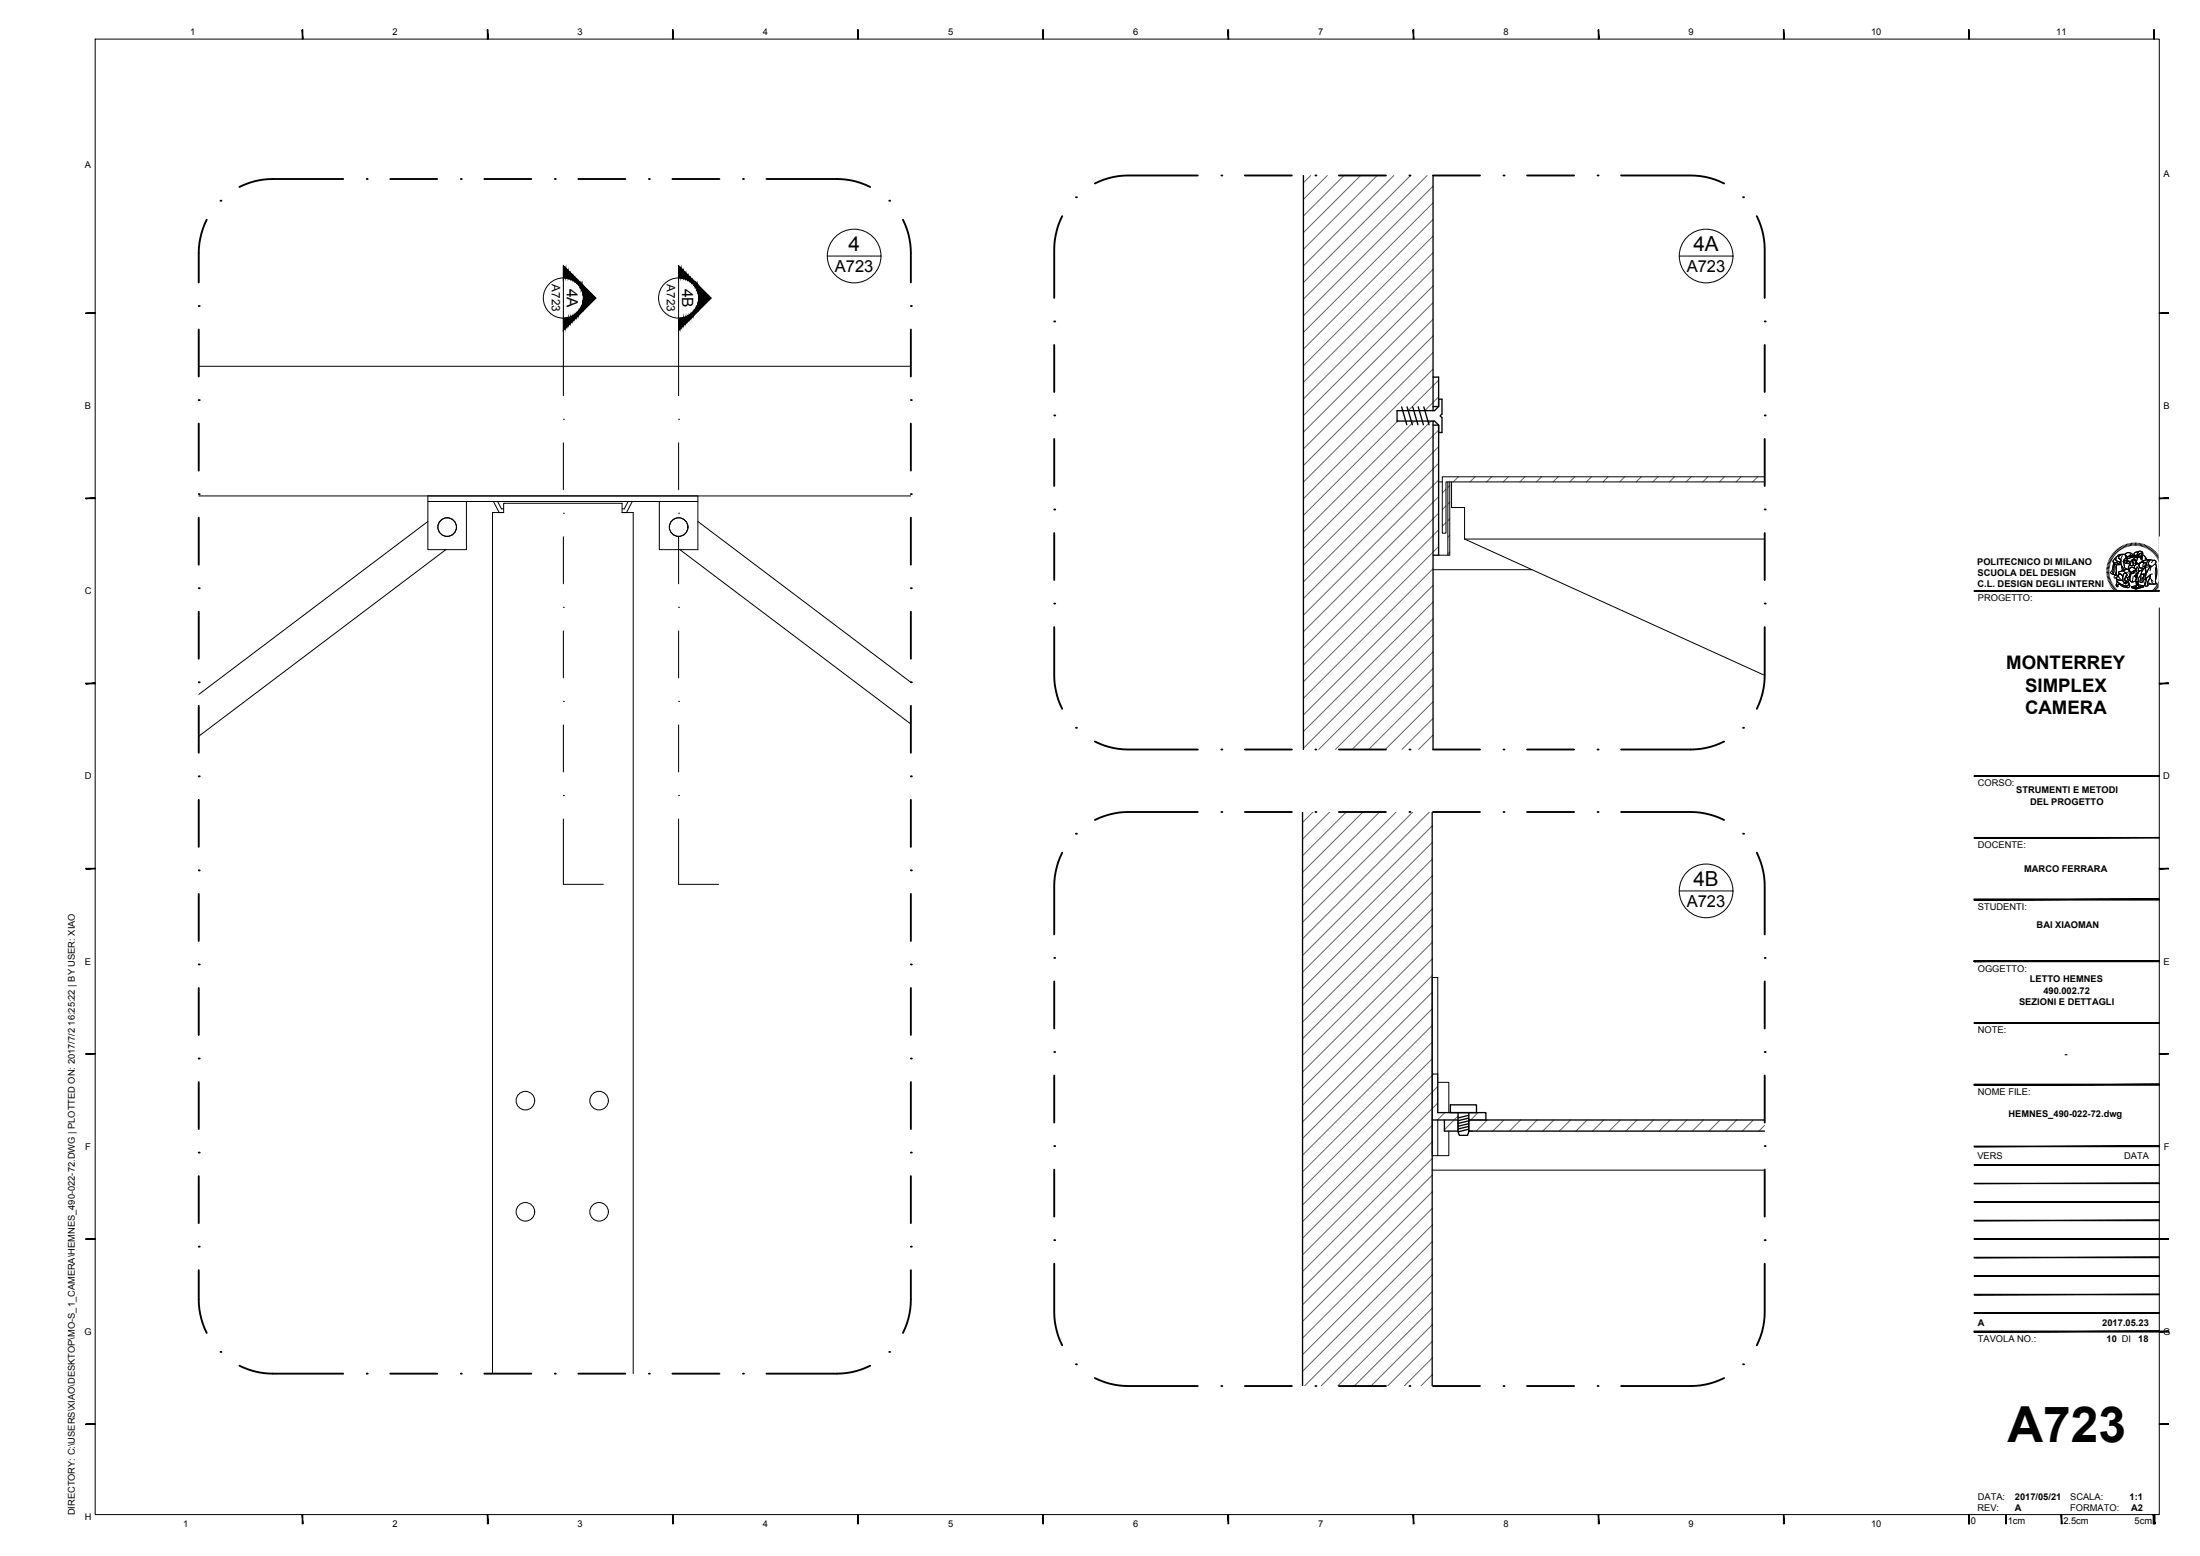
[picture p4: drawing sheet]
<svg xmlns="http://www.w3.org/2000/svg" width="594mm" height="420mm" viewBox="0 0 594 420" stroke-linecap="round" stroke-linejoin="round" font-family="sans-serif">
<!-- layer: A-SECT-MCUT -->
<g fill="none" stroke="#636466" stroke-width=".27">
<path d="M353.9 47.4l-1.9 2M358.4 47.4l-6.4 6.4M362.9 47.4l-10.9 10.9M367.4 47.4l-15.4 15.4M371.9 47.4l-19.9 19.9M376.4 47.4l-24.4 24.4M380.9 47.4l-28.9 28.9M385.4 47.4l-33.4 33.4M387 50.3l-35 35M387 54.8l-35 35M387 59.3l-35 35M387 63.7l-35 35.1"/>
<path d="M387 68.2l-35 35M387 72.7l-35 35M387 77.2l-35 35M387 81.7l-35 35M387 86.2l-35 35M387 90.7l-35 35M387 95.2l-35 35M387 99.7l-35 35M377.4 113.7l-25.4 25.5M381.9 113.7l-29.9 30M386.4 113.7l-34.4 34.5M388.5 102.7l-8.2 8.2"/>
<path d="M388.5 107.2l-3.7 3.7M388.5 116.1l-36.5 36.5M388.5 120.6l-36.5 36.5M388.5 125.1l-36.5 36.5M388.5 129.6l-36.5 36.5M388.5 134.1l-36.5 36.5M388.5 138.6l-36.5 36.5M390.5 132.1l-1 1M390.5 136.6l-1 1M391.5 131.1l-.5 .5M391.5 135.6l-.5 .5M393.8 128.7l-1.4 1.4"/>
<path d="M398.3 128.7l-1.4 1.4M402.8 128.7l-1.4 1.4M407.3 128.7l-1.4 1.4M411.8 128.7l-1.4 1.4M416.3 128.7l-1.4 1.4M420.8 128.7l-1.4 1.4M425.2 128.7l-1.3 1.4M429.8 128.7l-1.4 1.4M434.2 128.7l-1.3 1.4M438.7 128.7l-1.3 1.4M443.2 128.7l-1.4 1.4M447.7 128.7l-1.4 1.4"/>
<path d="M452.2 128.7l-1.4 1.4M456.7 128.7l-1.4 1.4M461.2 128.7l-1.4 1.4M465.7 128.7l-1.4 1.4M470.2 128.7l-1.4 1.4M474.6 128.7l-1.3 1.4M387 153.6l-35 35M387 158l-35 35.1M388.5 143.1l-36.5 36.5M388.5 147.6l-36.5 36.5M390.5 141.1l-1 1M391.5 140.1l-.5 .5"/>
<path d="M391.5 144.6l-.5 .5M391.5 149.1l-.5 .5M387 162.6l-35 34.9M387 167l-35 35M387 171.5l-30.9 30.9M387 176l-26.4 26.4M387 180.5l-21.9 21.9M387 185l-17.4 17.4M387 189.5l-12.9 12.9M387 194l-8.4 8.4M387 198.5l-3.9 3.9"/>
</g>
<!-- layer: A-ELEV-MBE -->
<g fill="none" stroke="#000" stroke-width=".27">
<path d="M53.7 98.9h192.2M53.7 133.9h192.2M115.5 133.9v1.5h73v-1.5M115.5 135.4v13h10.4v-13M133 138.4h.1M133 138.4h3v-2.5h32v2.5h3v232.5M133 138.4v232.5M133.3 135.4l1.5 3M134.4 135.4l1 2h.6M169.6 135.4l-1 2h-.6M170.7 135.4l-1.5 3M178 135.4v13h10.5v-13"/>
<path d="M388.5 130.1h1M392 130.1v6.9h3.5v8.6M115.5 140.8l-61.8 46.7M120.4 148.4l-66.7 50.4M183.6 148.4l62.3 47.1M188.5 140.8l57.4 43.4M387 153.8h26.7M388.5 149.9h2.5M395.5 145.6l81 36.8M395.5 145.6h81M386.7 290h1.5v-26h-1.5v48.1h1.5M388.2 292.3h3v8.1"/>
<path d="M386.7 316h89.8M388.2 302.4v9.7M391.2 305.4v6.7h-3M393.7 302.4v3M401.2 302.4h-4.6v3h1.1"/>
<circle cx="120.8" cy="142.3" r="2.51"/>
<circle cx="183.3" cy="142.3" r="2.51"/>
<circle cx="141.9" cy="297.2" r="2.51"/>
<circle cx="161.8" cy="297.2" r="2.51"/>
<circle cx="141.9" cy="327.2" r="2.51"/>
<circle cx="161.8" cy="327.2" r="2.51"/>
</g>
<!-- layer: A-DETL-MCUT -->
<path d="M391 130.1v19.8h.5v-19.8M476.5 128.7h-87v15.3h1v-13.9h86" fill="none" stroke="#000" stroke-width=".27"/>
<g fill="none" stroke="#000" stroke-width=".36">
<path d="M352 47.4v155M387 47.4v63.5M377.3 110.9h10.1l1.1-1.1v-2h.9v4l-.5 .5 .5 .5v4h-.9v-2l-1.1-1.1h-10.1zM378.5 109.9l1.4 4.8M380 109.9l1.4 4.8M381.5 109.9l1.4 4.8M383 109.9l1.4 4.8M384.5 109.9l1.4 4.8M387 114.8h1.5v35.1h-1.5M387 113.7v88.7M387 101.8h1.5v8h-1.5M351.7 219.3v154.9"/>
<path d="M386.7 219.3v154.9M388.2 290v10.4h13v2M391.7 298.3h7v2.1h-7zM386.7 302.4h7M390 302.4v3h3.7M393.7 300.4v5.2l.4 1h2.2l.3-1v-5.2M396.6 302.4h79.9M396.6 305.4h79.9M396.6 304.9l-2.9 .7M396.6 304.2l-2.9 .7M396.6 303.4l-2.9 .7M396.6 302.7l-2.9 .7"/>
<path d="M396.6 301.9l-2.9 .7M396.6 301.2l-2.9 .7"/>
</g>
<g fill="none" stroke="#636466" stroke-width=".27">
<path d="M354.5 219.3l-2.8 2.8M359 219.3l-7.3 7.3M363.5 219.3l-11.8 11.8M368 219.3l-16.3 16.3M372.5 219.3l-20.8 20.7M377 219.3l-25.3 25.3M381.5 219.3l-29.8 29.7M386 219.3l-34.3 34.2M386.7 223l-35 35M386.7 227.5l-35 35M386.7 232l-35 35M386.7 236.5l-35 35"/>
<path d="M386.7 241l-35 35M386.7 245.5l-35 35M386.7 250l-35 35M386.7 254.4l-35 35M386.7 258.9l-35 35M386.7 263.4l-35 35M386.7 267.9l-35 35M386.7 272.4l-35 35M386.7 276.9l-35 35M386.7 281.4l-35 35M386.7 285.9l-35 35M387.1 290l-35.4 35.4"/>
<path d="M388.2 293.4l-36.5 36.5M388.2 297.9l-36.5 36.5M386.7 303.8l-35 35.1M386.7 308.3l-35 35M386.7 312.8l-35 35M386.7 317.3l-35 35M390.2 300.4l-2.1 2M393.7 301.3l-3.7 3.7M399.1 300.4l-2.5 2.5M401.6 302.4l-3 3M406.1 302.4l-3 3M410.6 302.4l-3 3"/>
<path d="M415.1 302.4l-3 3M419.6 302.4l-3 3M424.1 302.4l-3 3M428.6 302.4l-3 3M433.1 302.4l-3 3M437.5 302.4l-3 3M442 302.4l-3 3M446.5 302.4l-3 3M451 302.4l-3 3M455.5 302.4l-3 3M460 302.4l-3 3M464.5 302.4l-3 3"/>
<path d="M469 302.4l-3 3M473.5 302.4l-3 3M476.5 303.9l-1.5 1.5M386.7 321.8l-35 35M386.7 326.3l-35 35M386.7 330.8l-35 35M386.7 335.3l-35 35M386.7 339.8l-34.4 34.4M386.7 344.3l-29.9 29.9M386.7 348.8l-25.5 25.4M386.7 353.2l-21 21M386.7 357.7l-16.5 16.5"/>
<path d="M386.7 362.2l-12 12M386.7 366.7l-7.5 7.5M386.7 371.2l-3 3"/>
</g>
<!-- layer: G-ANNO-TTLB -->
<g fill="#000" stroke="#000" stroke-width=".27">
<path d="M81.6 8.1l.2 2.5v-2.5zM81.6 8.1l.2 2.5h-.2z"/>
<path d="M131.6 8.1l.2 2.5v-2.5zM131.6 8.1l.2 2.5h-.2z"/>
<path d="M181.6 8.1l.2 2.5v-2.5zM181.6 8.1l.2 2.5h-.2z"/>
<path d="M231.6 8.1l.2 2.5v-2.5zM231.6 8.1l.2 2.5h-.2z"/>
<path d="M281.6 8.1l.2 2.5v-2.5zM281.6 8.1l.2 2.5h-.2z"/>
<path d="M331.6 8.1l.2 2.5v-2.5zM331.6 8.1l.2 2.5h-.2z"/>
<path d="M381.6 8.1l.2 2.5v-2.5zM381.6 8.1l.2 2.5h-.2z"/>
<path d="M431.6 8.1l.2 2.5v-2.5zM431.6 8.1l.2 2.5h-.2z"/>
<path d="M481.6 8.1l.2 2.5v-2.5zM481.6 8.1l.2 2.5h-.2z"/>
<path d="M531.6 8.1l.2 2.5v-2.5zM531.6 8.1l.2 2.5h-.2z"/>
<path d="M581.6 8.1l.2 2.5v-2.5zM581.6 8.1l.2 2.5h-.2z"/>
<path d="M23.2 84.7h2.5v-.2zM23.2 84.5h2.5l-2.5 .2z"/>
<path d="M583.1 84.7h2.5v-.2zM583.1 84.5h2.5l-2.5 .2z"/>
<path d="M23.2 134.7h2.5v-.2zM23.2 134.5h2.5l-2.5 .2z"/>
<path d="M583.1 134.7h2.5v-.2zM583.1 134.5h2.5l-2.5 .2z"/>
<path d="M533.1 159.7h50v-.2zM533.1 159.5h50l-50 .2z"/>
<path d="M23.2 184.7h2.5v-.2zM23.2 184.5h2.5l-2.5 .2z"/>
<path d="M583.1 184.7h2.5v-.2zM583.1 184.5h2.5l-2.5 .2z"/>
<path d="M533.1 209.6h50v-.1zM533.1 209.5h50l-50 .1z"/>
<path d="M23.2 234.6h2.5v-.1zM23.2 234.5h2.5l-2.5 .1z"/>
<path d="M533.1 226.3h50v-.2zM533.1 226.1h50l-50 .2z"/>
<path d="M583.1 234.6h2.5v-.1zM583.1 234.5h2.5l-2.5 .1z"/>
<path d="M533.1 242.8v.2l50-.2zM533.1 243l50-.2v.2z"/>
<path d="M533.1 259.5v.1l50-.1zM533.1 259.6l50-.1v.1z"/>
<path d="M533.1 259.5v.1l50-.1zM533.1 259.6l50-.1v.1z"/>
<path d="M533.1 259.5v.1l50-.1zM533.1 259.6l50-.1v.1z"/>
<path d="M533.1 259.5v.1l50-.1zM533.1 259.6l50-.1v.1z"/>
<path d="M533.1 243h50v-.2zM533.1 242.8h50l-50 .2z"/>
<path d="M533.1 276.1v.2l50-.2zM533.1 276.3l50-.2v.2z"/>
<path d="M23.2 284.6h2.5v-.1zM23.2 284.5h2.5l-2.5 .1z"/>
<path d="M533.1 292.8v.2l50-.2zM533.1 293l50-.2v.2z"/>
<path d="M533.1 292.8v.2l50-.2zM533.1 293l50-.2v.2z"/>
<path d="M583.1 284.6h2.5v-.1zM583.1 284.5h2.5l-2.5 .1z"/>
<path d="M533.1 319.5h50zM533.1 319.6l50-.1z"/>
<path d="M533.1 314.5h50zM533.1 314.6l50-.1z"/>
<path d="M533.1 309.5v.1l50-.1zM533.1 309.6l50-.1v.1z"/>
<path d="M23.2 334.6h2.5v-.1zM23.2 334.5h2.5l-2.5 .1z"/>
<path d="M533.1 339.5h50zM533.1 339.6l50-.1z"/>
<path d="M533.1 334.5h50zM533.1 334.6l50-.1z"/>
<path d="M533.1 329.5h50zM533.1 329.6l50-.1z"/>
<path d="M533.1 324.5h50zM533.1 324.6l50-.1z"/>
<path d="M583.1 334.6h2.5v-.1zM583.1 334.5h2.5l-2.5 .1z"/>
<path d="M533.1 359.5v.1l50-.1zM533.1 359.6l50-.1v.1z"/>
<path d="M533.1 359.5v.1l50-.1zM533.1 359.6l50-.1v.1z"/>
<path d="M533.1 354.5h50zM533.1 354.6l50-.1z"/>
<path d="M533.1 349.5h50zM533.1 349.6l50-.1z"/>
<path d="M533.1 344.5h50zM533.1 344.6l50-.1z"/>
<path d="M583.1 359.6h2.5v-.1zM583.1 359.5h2.5l-2.5 .1z"/>
<path d="M583.1 359.6h2.5v-.1zM583.1 359.5h2.5l-2.5 .1z"/>
<path d="M23.2 384.7h2.5v-.2zM23.2 384.5h2.5l-2.5 .2z"/>
<path d="M583.1 384.7h2.5v-.2zM583.1 384.5h2.5l-2.5 .2z"/>
<path d="M81.6 409l.2 2.5v-2.5zM81.6 409l.2 2.5h-.2z"/>
<path d="M131.6 409l.2 2.5v-2.5zM131.6 409l.2 2.5h-.2z"/>
<path d="M181.6 409l.2 2.5v-2.5zM181.6 409l.2 2.5h-.2z"/>
<path d="M231.6 409l.2 2.5v-2.5zM231.6 409l.2 2.5h-.2z"/>
<path d="M281.6 409l.2 2.5v-2.5zM281.6 409l.2 2.5h-.2z"/>
<path d="M331.6 409l.2 2.5v-2.5zM331.6 409l.2 2.5h-.2z"/>
<path d="M381.6 409l.2 2.5v-2.5zM381.6 409l.2 2.5h-.2z"/>
<path d="M431.6 409l.2 2.5v-2.5zM431.6 409l.2 2.5h-.2z"/>
<path d="M481.6 409l.2 2.5v-2.5zM481.6 409l.2 2.5h-.2z"/>
<path d="M531.6 409v2.5h.2zM531.6 409h.2v2.5z"/>
<path d="M531.6 409l.2 2.5v-2.5zM531.6 409l.2 2.5h-.2z"/>
<path d="M541.6 409l.2 2.5v-2.5zM541.6 409l.2 2.5h-.2z"/>
<path d="M556.6 409l.2 2.5v-2.5zM556.6 409l.2 2.5h-.2z"/>
<path d="M581.6 409l.2 2.5v-2.5zM581.6 409l.2 2.5h-.2z"/>
<path d="M581.4 409l.5 2.5v-2.5zM581.4 409l.5 2.5h-.5z"/>
</g>
<path d="M25.7 10.6h557.4v398.4h-557.4z" fill="none" stroke="#000" stroke-width=".27"/>
<!-- layer: A-ANNO-SYMB -->
<g fill="none" stroke="#000" stroke-width=".51">
<path d="M55.8 59.3a20.3 20.3 0 0 0-2.1 9v8M92.7 48.3h-19a19.8 19.8 0 0 0-9 2.2M105.4 48.3h12.7M130.8 48.3h12.7M156.2 48.3h12.7M181.6 48.3h12.7M207 48.3h19a19.6 19.6 0 0 1 9 2.2M243.8 59.3a20 20 0 0 1 2.2 9v8M286.8 58.4a20.3 20.3 0 0 0-2.1 9v13M323.5 47.4h-18.8a19.8 19.8 0 0 0-9 2.1M336.2 47.4h12.7M361.6 47.4h12.7"/>
<path d="M387 47.4h12.7M412.4 47.4h12.7M437.8 47.4h18.8a19.8 19.8 0 0 1 9 2.1M474.4 58.4a20 20 0 0 1 2.1 9v13M53.7 89v12.7M246 89v12.7M284.7 93.1v12.7M476.5 93.1v12.7M53.7 114.4v12.7M246 114.4v12.7M284.7 118.5v12.7M476.5 118.5v12.7"/>
<path d="M53.7 139.8v12.7M246 139.8v12.7M284.7 143.9v12.7M476.5 143.9v12.7M53.7 165.2v12.7M246 165.2v12.7M284.7 169.3v13.1a20.5 20.5 0 0 0 2.1 9M476.5 169.3v13.1a20.2 20.2 0 0 1-2.1 9M53.7 190.6v12.7M246 190.6v12.7M53.7 216v12.7M246 216v12.7"/>
<path d="M295.7 200.2a19.8 19.8 0 0 0 9 2.2h18.8M323.5 219.3h-18.8a20.5 20.5 0 0 0-9 2.1M336.2 202.4h12.7M336.2 219.3h12.7M361.6 202.4h12.7M361.6 219.3h12.7M387 202.4h12.7M387 219.3h12.7M412.4 202.4h12.7M412.4 219.3h12.7M437.8 219.3h18.8a20.5 20.5 0 0 1 9 2.1M465.6 200.2a19.8 19.8 0 0 1-9 2.2h-18.8"/>
<path d="M286.8 230.2a20.5 20.5 0 0 0-2.1 9.1v13M474.4 230.2a20.2 20.2 0 0 1 2.1 9.1v13M53.7 241.4v12.7M246 241.4v12.7M53.7 266.8v12.7M246 266.8v12.7M284.7 265v12.7M476.5 265v12.7M53.7 292.2v12.7M246 292.2v12.7M284.7 290.4v12.7M476.5 290.4v12.7"/>
<path d="M53.7 317.6v12.7M246 317.6v12.7M284.7 315.8v12.7M476.5 315.8v12.7M53.7 343v7.9a20.3 20.3 0 0 0 2.1 9M246 343v7.9a20 20 0 0 1-2.2 9M284.7 341.2v13.1a20.3 20.3 0 0 0 2.1 9M476.5 341.2v13.1a20 20 0 0 1-2.1 9M64.7 368.8a19.8 19.8 0 0 0 9 2.1h19M105.4 370.9h12.7M130.8 370.9h12.7M156.2 370.9h12.7"/>
<path d="M181.6 370.9h12.7M235 368.8a19.6 19.6 0 0 1-9 2.1h-19M295.7 372.1a19.8 19.8 0 0 0 9 2.2h18.8M336.2 374.3h12.7M361.6 374.3h12.7M387 374.3h12.7M412.4 374.3h12.7M465.6 372.1a19.8 19.8 0 0 1-9 2.2h-18.8"/>
</g>
<g fill="#000">
<circle cx="59.5" cy="54.2" r=".25"/>
<circle cx="99" cy="48.3" r=".25"/>
<circle cx="124.4" cy="48.3" r=".25"/>
<circle cx="149.8" cy="48.3" r=".25"/>
<circle cx="175.2" cy="48.3" r=".25"/>
<circle cx="200.6" cy="48.3" r=".25"/>
<circle cx="240.1" cy="54.2" r=".25"/>
<circle cx="290.5" cy="53.2" r=".25"/>
<circle cx="329.8" cy="47.4" r=".25"/>
<circle cx="355.2" cy="47.4" r=".25"/>
<circle cx="380.6" cy="47.4" r=".25"/>
<circle cx="406" cy="47.4" r=".25"/>
<circle cx="431.4" cy="47.4" r=".25"/>
<circle cx="470.7" cy="53.2" r=".25"/>
<circle cx="53.7" cy="82.6" r=".25"/>
<circle cx="246" cy="82.6" r=".25"/>
<circle cx="284.7" cy="86.8" r=".25"/>
<circle cx="476.5" cy="86.8" r=".25"/>
<circle cx="53.7" cy="108" r=".25"/>
<circle cx="246" cy="108" r=".25"/>
<circle cx="284.7" cy="112.2" r=".25"/>
<circle cx="476.5" cy="112.2" r=".25"/>
<circle cx="53.7" cy="133.4" r=".25"/>
<circle cx="246" cy="133.4" r=".25"/>
<circle cx="284.7" cy="137.6" r=".25"/>
<circle cx="476.5" cy="137.6" r=".25"/>
<circle cx="53.7" cy="158.8" r=".25"/>
<circle cx="246" cy="158.8" r=".25"/>
<circle cx="284.7" cy="163" r=".25"/>
<circle cx="476.5" cy="163" r=".25"/>
<circle cx="53.7" cy="184.2" r=".25"/>
<circle cx="246" cy="184.2" r=".25"/>
<circle cx="290.5" cy="196.5" r=".25"/>
<circle cx="470.7" cy="196.5" r=".25"/>
<circle cx="53.7" cy="209.6" r=".25"/>
<circle cx="246" cy="209.6" r=".25"/>
<circle cx="329.8" cy="202.4" r=".25"/>
<circle cx="329.8" cy="219.3" r=".25"/>
<circle cx="355.2" cy="219.3" r=".25"/>
<circle cx="355.2" cy="202.4" r=".25"/>
<circle cx="380.6" cy="202.4" r=".25"/>
<circle cx="380.6" cy="219.3" r=".25"/>
<circle cx="406" cy="219.3" r=".25"/>
<circle cx="406" cy="202.4" r=".25"/>
<circle cx="431.4" cy="202.4" r=".25"/>
<circle cx="431.4" cy="219.3" r=".25"/>
<circle cx="53.7" cy="235" r=".25"/>
<circle cx="246" cy="235" r=".25"/>
<circle cx="290.5" cy="225.1" r=".25"/>
<circle cx="470.7" cy="225.1" r=".25"/>
<circle cx="284.7" cy="258.7" r=".25"/>
<circle cx="476.5" cy="258.7" r=".25"/>
<circle cx="53.7" cy="260.4" r=".25"/>
<circle cx="246" cy="260.4" r=".25"/>
<circle cx="53.7" cy="285.8" r=".25"/>
<circle cx="246" cy="285.8" r=".25"/>
<circle cx="284.7" cy="284.1" r=".25"/>
<circle cx="476.5" cy="284.1" r=".25"/>
<circle cx="53.7" cy="311.2" r=".25"/>
<circle cx="246" cy="311.2" r=".25"/>
<circle cx="284.7" cy="309.5" r=".25"/>
<circle cx="476.5" cy="309.5" r=".25"/>
<circle cx="53.7" cy="336.6" r=".25"/>
<circle cx="246" cy="336.6" r=".25"/>
<circle cx="284.7" cy="334.9" r=".25"/>
<circle cx="476.5" cy="334.9" r=".25"/>
<circle cx="59.5" cy="365.1" r=".25"/>
<circle cx="99" cy="370.9" r=".25"/>
<circle cx="124.4" cy="370.9" r=".25"/>
<circle cx="149.8" cy="370.9" r=".25"/>
<circle cx="175.2" cy="370.9" r=".25"/>
<circle cx="200.6" cy="370.9" r=".25"/>
<circle cx="240.1" cy="365.1" r=".25"/>
<circle cx="290.5" cy="368.4" r=".25"/>
<circle cx="329.8" cy="374.3" r=".25"/>
<circle cx="355.2" cy="374.3" r=".25"/>
<circle cx="380.6" cy="374.3" r=".25"/>
<circle cx="406" cy="374.3" r=".25"/>
<circle cx="431.4" cy="374.3" r=".25"/>
<circle cx="470.7" cy="368.4" r=".25"/>
</g>
<!-- layer: G-ANNO-LOGO -->
<g fill="none" stroke="#000" stroke-width=".27">
<path d="M568.9 153.9h.6M568.9 154.2h.6M568.9 153.5l.7 .1M568.9 153.2l.7 .1M569 152.8l.7 .1M569.1 152.5l.6 .1M569.2 152.1l.6 .2M569.3 151.8l.6 .2M569.4 151.4l.6 .3M569.5 151.1l.7 .3M569.5 154.6h-.6M569.6 154.9l-.7 .1"/>
<path d="M569.6 155.2l-.7 .1M569.6 155.5l-.6 .2M569.7 150.8l.6 .3M569.7 155.8l-.6 .2M569.8 156.2l-.7 .2M569.9 150.5l.5 .3M569.9 156.5l-.7 .2M570 156.8l-.6 .2M570 150.2l.6 .3M570.1 157.1l-.6 .3M570.2 149.9l.6 .4M570.3 157.4l-.6 .3"/>
<path d="M570.4 157.7l-.6 .3M570.4 149.6l.6 .4M570.6 157.9l-.6 .4M570.7 149.3l.5 .4M570.7 151.9h.9a.66 .66 0 0 0 1.1-.1l.1 .6-.4 .1a1.5 1.5 0 0 1-1.7-.5zM570.8 151.9v.4M570.8 158.2l-.6 .4M570.9 149l.5 .5M570.9 152.4l-.2 .4-.1 1.4-.4 .7 .4 .2M571 158.5l-.6 .4M571.1 150.8l.3-.2a.63 .63 0 0 0 .4 1l.8 .2a.8 .8 0 0 1-1.2 .1l-.5 .1-.3-.3zM571.1 148.8l.5 .5"/>
<path d="M571.1 158.7l-.5 .5M571.2 152.4l-.1 .1a1.59 1.59 0 0 0-.2 1.6l-.3 1 .7 .2M571.2 152.4l.4 .1-.2 .6v2.1a.51 .51 0 0 1-.8-.3l.3-1.8zM571.4 150.6l-.1 .1a.94 .94 0 0 0-.5 1.2h.8a.66 .66 0 0 0 1.1-.1M571.4 159l-.5 .4M571.4 156a.72 .72 0 0 0 .9 .6l.9-.1M571.4 148.5l.5 .5M571.4 150.4l.4-.2a1.66 1.66 0 0 1 1.6-.5 .87 .87 0 0 0-.9 .2 .87 .87 0 0 0-.2 1l.4 .2v.7l-1-.3a.66 .66 0 0 1-.3-1zM571.5 156.4l.2 .5 .7 .7 1.9 .8M571.6 156.4a1.63 1.63 0 0 0 1.6 .1l.4 1 .2-.2 .3 .4-.2-.6 .4 .5-.2-.5 .4 .2-.2-.3a.66 .66 0 0 1-.5-.9l.2-.3 .4 .1 .3 1.1a.88 .88 0 0 1-.2 1.2 .88 .88 0 0 1-1.2-.2l-1.6-1zM571.6 152.5h.5a.93 .93 0 0 1 1.1 .7l.1 .9-.7 .2a.4 .4 0 0 0-.5 .2 .4 .4 0 0 0 .2 .5l-.3 .3a.46 .46 0 0 1-.6-.1 .46 .46 0 0 1 0-.6v-1.5zM571.6 159.2l-.5 .5"/>
<path d="M571.6 152.5l-.2 .4 .1 2.4M571.7 148.3l.4 .5M571.7 157l-.3 .9 .2 .5 .4-.1-.2-.3 .1-.1 .3-.2 .3 .1a2.39 2.39 0 0 0 2.5 .7l.1-.5-.2-.4M571.7 157l.7 .6 1.4 .6a.77 .77 0 0 0 1.1-.6 .65 .65 0 0 1 .1 1 .65 .65 0 0 1-1 0l-.7-.2-.8-.5a.4 .4 0 0 0-.5-.1 .4 .4 0 0 0-.1 .5l-.2 .1-.3-.4zM571.8 159.4l-.4 .5M571.9 155.5a.51 .51 0 0 0-.8-.2 .51 .51 0 0 0 .1 .8 .78 .78 0 0 1 .7-.3 .78 .78 0 0 1 .7 .5M572 148.1l.4 .5M572.1 159.7l-.4 .5M572.1 155.1l.4-.2a1.32 1.32 0 0 1 .7 1.6 1.63 1.63 0 0 1-1.6-.1l-.2-.4 .7-.2-.2-.3zM572.1 154.5l1.6-.4a.34 .34 0 0 1 .2-.4 .34 .34 0 0 1 .4 0 1.1 1.1 0 0 1 1.1 1.2 1.1 1.1 0 0 1-1.3 .9l.1-.3a.27 .27 0 0 0 .2-.3 .27 .27 0 0 0-.2-.3 .55 .55 0 0 0-.7-.1 .55 .55 0 0 0-.2 .7l-.8-.6h-.4zM572.3 147.9l.4 .6M572.3 159.8l-.4 .6"/>
<path d="M572.4 150l.8-.3a.72 .72 0 0 1 .9 .5 .72 .72 0 0 1-.5 .9 2.42 2.42 0 0 0 .4 2.4l.3 .2a.42 .42 0 0 0-.5 .1 .42 .42 0 0 0-.1 .4 .39 .39 0 0 1-.4-.2 .39 .39 0 0 1 0-.5l-.5-1.1-.1-1.3h-.1a.56 .56 0 0 1-.5-.5 .56 .56 0 0 1 .3-.6zM572.5 154.8l.7 .7M572.5 154.9h-.1a.51 .51 0 0 0-.4 .3 .51 .51 0 0 0 .1 .6M572.6 147.7l.3 .6M572.8 152.4l-2-.1-.2 .3a2.92 2.92 0 0 1-.7 2.1l.3 .2M572.9 152.8l.2 1.3M572.9 147.5l.3 .6M573.1 150l-.1 .3a2.69 2.69 0 0 0 .2 2.9l.1 .4a.31 .31 0 0 0 0 .5 .31 .31 0 0 0 .4 0 .41 .41 0 0 1 .6-.4l-.1-.1a1.04 1.04 0 0 1-.6-1.4 1.4 1.4 0 0 1 .5-1.7 1 1 0 0 0-1.4-.8l-.6 .1a1.05 1.05 0 0 0-.6 1.7l1.1 .3M573.2 147.4l.3 .6M573.3 154.1l-.7 .2a.4 .4 0 0 0-.5 .2 .4 .4 0 0 0 .2 .5M573.4 149.7a.85 .85 0 0 0-.9 .2 .85 .85 0 0 0-.2 .9l.4 .2M573.5 147.2l.3 .6"/>
<path d="M573.6 154.8l.2-.1a.49 .49 0 0 1 .5 .2 .49 .49 0 0 1 0 .5l-.5 .7a.76 .76 0 0 0 .6 1v.2l-.3-.2 .2 .5-.4-.5 .2 .6-.3-.4-.2 .2v-.2l-.4-.6a2.15 2.15 0 0 1 .4-1.9zM573.6 151.1l1-.4-.1 .5-1.2 .5zM573.6 154.8l.2-.1a.51 .51 0 0 1 .5 .7l-.2 .1-.4 1 .8 .7-.4-.1 .2 .4-.4-.4 .2 .6-.3-.4-.2 .2-.4-.8a2.15 2.15 0 0 1 .4-1.9zM573.6 151.6l.8-.4 .3 .3a.32 .32 0 0 0-.4 .2 .32 .32 0 0 0 .2 .4h-.6zM573.7 151.6l.2 .5h.6M573.8 149.8v-.2a1.14 1.14 0 0 1 1.1-.4 1.14 1.14 0 0 1 .9 .8 .76 .76 0 0 0-1.1 .3l-.6-.2M573.9 147.1l.2 .6M573.9 149.5l.8-.3 .8 .2a.29 .29 0 0 1 .3 .4 .29 .29 0 0 1-.5 .1h-.1a.77 .77 0 0 1-.8 .3 .77 .77 0 0 1-.6-.6zM574.1 150.1a.74 .74 0 0 0 1.2-.3l.3 .3-.2 .5-.4 .2-.4-.2-.6 .2zM574.2 147l.2 .6M574.3 153.7a1.18 1.18 0 0 1 .8 1.9h-.1M574.4 151.6h.9l-.3 .1-.2 .5-.5-.2z"/>
<path d="M574.4 156l.3 1a.8 .8 0 0 1 .1 .9 .8 .8 0 0 1-.9 .3M574.4 151.3l.3 .2M574.5 151v.2l-1.1 .5M574.5 154.6l-.7 .1M574.5 146.9l.2 .6M574.6 150.7l-.4 .5M574.7 154.2l.7 .5M574.8 151.5a.33 .33 0 0 0-.5 .2 .33 .33 0 0 0 .2 .4l.4 .1 .1-.5 .3-.1-.7 .1M574.8 154.7a.7 .7 0 0 1 .2 .9 .7 .7 0 0 1-1 .2M574.9 153.9a.91 .91 0 0 1 1-.7 .91 .91 0 0 1 .8 .9h-.3l-1.1 .4 .3 .3a.51 .51 0 0 0 .8-.4l.1-.3a.39 .39 0 0 0 .2-.4 .39 .39 0 0 0-.4-.3l-.9-.2-.5 .7-.2-.1v-.5l.5-.8 .2 .2h1.1l.5-.3v-.4l.6 .2 .1 1-.2 .5 .1 .5-.3 .6-.4 .2-.2 .5h-.4l.6 .2-.1 .4 .3-.2-.3 1.1h-.3a.76 .76 0 0 1-1.2-.1l-.4-.4 .3-.6 .2-1.1M574.9 153.6l.6-.4 1 .2 .3 .6-.8 .3a.58 .58 0 0 1-.6 .3 .58 .58 0 0 1-.5-.6zM574.9 146.8l.1 .6"/>
<path d="M574.9 156.5l.8 .7M575.1 150.6v.1M575.2 150.2l.2 .1M575.2 152.5l-.4 .4-.1 .9M575.2 155.9v.9M575.2 146.7l.1 .7M575.3 150.3h-.1M575.3 154.5l1.2-.4-.2 .5-.4 .3zM575.3 155.3l-.3 1-.4 .4M575.5 150.4l.9-.2a.34 .34 0 0 1 0 .6 .34 .34 0 0 1-.5-.3zM575.5 151.3l.2-.1a.95 .95 0 0 1 1 .1 .95 .95 0 0 1 .3 .9l-.1 .3-.3-.3a.64 .64 0 0 0 .1-.8 .64 .64 0 0 0-.8-.2l.1 .7a.45 .45 0 0 1-.2 .8 .45 .45 0 0 1-.6-.4zM575.6 146.7l.1 .6"/>
<path d="M575.6 150.1l-.2 .5-.4 .2-.4-.2-.6 .2M575.7 158.4l2-.4 1.2 .2-2.1 .6zM575.7 158.4l1.1 .4v.3l-1.1-.4zM575.9 151.2a.77 .77 0 0 1 .9 .6 .77 .77 0 0 1-.6 .9h-.2zM575.9 146.6l.1 .7M576 150.2a.39 .39 0 0 1 .5-.3 .39 .39 0 0 1 .2 .6l-.1 .1M576 155.6l-.3 1.6 1-.2M576 154.7h.1M576.1 150a.41 .41 0 0 1 .6-.1 .41 .41 0 0 1-.1 .7l-.2-.4h-.4zM576.1 154.3l.1 .1M576.1 154.6l.1 .1M576.2 154.4h-.1"/>
<path d="M576.2 151.4h.1M576.3 151.4l-.2 .1M576.3 146.6v.7M576.4 150.3l-.5-.1-.4 .2h.3a.38 .38 0 0 0 .4 .3 .38 .38 0 0 0 .3-.4l-.1-.1v.2M576.4 155.4l.3 .1a.45 .45 0 0 1 .1-.5 .45 .45 0 0 1 .5-.1l-.5 1.2 .1-.4h-.4zM576.4 152.7v.7M576.5 154.1a.59 .59 0 0 1-.4 .6 .59 .59 0 0 1-.6-.1M576.5 151.2l.2 .3-.1 .1M576.6 151.4a.41 .41 0 0 0-.6-.2 .41 .41 0 0 0 0 .6 .49 .49 0 0 1 .1 .7 .49 .49 0 0 1-.8 .1l-.1-.2 .1-.3a.99 .99 0 0 1 1-1.1l.5 .5 .3 .8-.3 .2-.2-.4M576.7 146.6l-.1 .7M576.7 151.7l-.2 .1M576.7 151.5l.1 .5-.8 .1"/>
<path d="M576.7 152.4l-.3 .3h-.4M576.8 158.8l2.1-.6-.1 .3-2 .6zM576.8 158.8v.3M576.8 150.4h.2l.1 .5-.2 .7M576.9 155h.1M576.9 155.6l-.1 .4 .2-.2M576.9 150l.2 .4M577 152l-.1-.5a.77 .77 0 0 0 0-1.1l-.1-.3a.55 .55 0 0 1-.5-.7 .55 .55 0 0 1 .7-.4l.4 .1a1.44 1.44 0 0 0-.2 1.5h.2l.1-.5a.39 .39 0 0 0 .3 .3 .39 .39 0 0 0 .4-.1l-.1 .6h.2a.47 .47 0 0 1 .3 .6 .47 .47 0 0 1-.5 .3l-.5 .4M577 146.6v.7M577.1 155.3l-.2 .2v-.1M577.1 153l-.2 1.4M577.1 152.2l.4 .3"/>
<path d="M577.1 157.1l.2-.1 .2 1-.3-.5-.4 .7zM577.2 154.2l-.4 .3v.5M577.3 154.8l-.4 .2-.2 .5h-.4l.6 .2M577.3 153.1l-.4 .8M577.4 149.1a.83 .83 0 0 0-1.2 .7M577.4 146.7l-.1 .6M577.5 150.1a.38 .38 0 0 0 .3 .3 .38 .38 0 0 0 .4-.1M577.5 148.9a.74 .74 0 0 1 1.1 .6l-.2 1.2-.2 .3v-.7l.2-.4a.38 .38 0 0 0-.1-.5 .38 .38 0 0 0-.5 .1l-.3 .2-.1 .9-.2-.1a1.37 1.37 0 0 1 .3-1.6zM577.5 148.9a.73 .73 0 0 1 .9 .1 .73 .73 0 0 1 .2 .8l-.4 1.2 .2-1.4a.44 .44 0 0 0-.5-.2 .44 .44 0 0 0-.4 .3l-.1 .9h-.2v-.1a1.32 1.32 0 0 1 .3-1.6zM577.6 152.2a1.35 1.35 0 0 1 2.1 .1 1.39 1.39 0 0 1-1.4 1.3l-.7-.7zM577.6 149.8l.3 .1M577.6 149.6l.6-.3 .2 .6-.2 .4a.45 .45 0 0 1-.7-.1 .45 .45 0 0 1 .1-.6z"/>
<path d="M577.6 154.1l.9-.1-.5 1.3-.6 .9v.8l-.3 .1-.2 .5-.2-.9zM577.6 154.2l-.9 2.6 .2 .8 .4-.6 .2 1.3-.3-.8-.4 1 .1-.9M577.7 153.2l-.2 .5 .1 .4 1-.1 .4-.6M577.7 146.7l-.1 .7M577.7 150.3h.1M577.7 149.9h.1M577.8 150.2h.1M578.1 146.8l-.2 .6M578.1 150l.2 .1M578.2 155.1l.7-.1-.2 .8a1.07 1.07 0 0 0-.1 1.4l-.6 .1-.2-.2zM578.2 150l-.1 .1M578.3 150.8l.4 .7"/>
<path d="M578.4 153.3h.1M578.4 146.8l-.2 .7M578.4 151.7l.9-.5 1-.1-.7 1zM578.5 154l-.5 1.3-.6 .9-.1 .9M578.6 153.2l-.3 .1M578.6 149.8l.5 .4 .7 .9-.4 .1a.64 .64 0 0 1-.9 0 .64 .64 0 0 1 0-.9zM578.6 149.8l.5 .4 .4 .6M578.6 153.5l-.1 .1M578.7 146.9l-.1 .7M578.8 158.2v.3l-2 .6-1.1-.4v-.3l1.1 .4 2-.6a6 6 0 0 0-3.1 .2M578.9 155l-.1 .8a1.07 1.07 0 0 0-.2 1.4l-.6 .1-.2-.2 .3-1.9M579.1 147l-.2 .7"/>
<path d="M579.1 153.1l.3 .1-.1 1.8-1.2 .1 .3-1.1zM579.2 151.9a.51 .51 0 0 1 .5 .5 .51 .51 0 0 1-.5 .5l-.1 .3a.78 .78 0 0 1-1.4 0 .84 .84 0 0 1 .1-1 .84 .84 0 0 1 .9-.3l.2 .2-.3 .4 .1 .5a.63 .63 0 0 0 .6-.9l-.7-.4-.4 .1a.76 .76 0 0 0-.6 .9M579.2 152.9l-.1 .4M579.2 150.7l.5 .4M579.3 155l-1.2 .1M579.3 156.4l-.1 .2 .3 .2M579.4 147.2l-.2 .6M579.4 153.2l-.1 .5a2.85 2.85 0 0 1-.4 2.2l-.1 .6 .5 1.1M579.6 156.1l1.1-1-.2 1-.6 1.1v.5a.43 .43 0 0 1-.1 .6 .43 .43 0 0 1-.6-.1zM579.6 152.1a1.04 1.04 0 0 1 .6-.9 1.04 1.04 0 0 1 1.1 .2 .56 .56 0 0 1 .8 .1 .56 .56 0 0 1-.2 .8 1.22 1.22 0 0 1-1.1 .7 1.22 1.22 0 0 1-1.1-.6M579.7 153.9v.5M579.8 147.3l-.3 .6"/>
<path d="M580.1 147.5l-.3 .6M580.2 153l-.9 .2M580.2 157.3l.6 .4M580.4 151.1l-1.1 .1-.9 .5M580.4 147.7l-.4 .5M580.5 159.9l.4 .6M580.6 156.1l.8 .9M580.6 153l-1 1.8-.4 1.7 1.5-1.4 .5-.1M580.7 151.2h-.1a.9 .9 0 0 0-.4 1.1 .9 .9 0 0 0 .9 .6M580.7 151.2l.5 .1a.61 .61 0 0 1 .8 .1 .61 .61 0 0 1 0 .7 8.2 8.2 0 0 1 .1 4.9l.2 .7-2.4-.1 .8-2.5-1.5 1.4 .4-1.7a2.2 2.2 0 0 1 1.5-1.9 .92 .92 0 0 1-.9-.7 .92 .92 0 0 1 .5-1zM580.7 147.8l-.4 .6M580.7 155.1l-.2 1-.6 1.1v.5a.37 .37 0 0 1-.3 .6 .37 .37 0 0 1-.3-.6l.3-1.6"/>
<path d="M580.8 159.8l.4 .5M580.8 153.1l-.2 1M581 156.5a1.06 1.06 0 0 0 .6 1.2M581 148.1l-.4 .5M581.1 159.5l.4 .6M581.2 151.6l-.3 .3M581.3 148.3l-.5 .5M581.3 159.3l.5 .5M581.5 148.5l-.4 .5M581.5 159.1l.5 .5M581.8 158.9l.5 .4M581.8 148.7l-.5 .5"/>
<path d="M582 158.6l.5 .4M582 153.2l.1 3.4M582.1 152.1l.2 .7a9.7 9.7 0 0 1-.2 4.1l.2 .8-2.4-.1M582.1 149l-.5 .5M582.2 158.4l.5 .4M582.3 149.2l-.5 .5M582.3 158.1l.6 .4M582.5 157.8l.6 .4M582.5 149.5l-.5 .4M582.7 157.5l.6 .4M582.7 149.8l-.5 .4M582.8 157.2l.6 .3"/>
<path d="M582.9 150.1l-.5 .4M583 156.9l.6 .3M583.1 156.6l.6 .3M583.1 150.4l-.5 .3M583.2 156.3l.6 .2M583.3 156l.6 .2M583.3 150.7l-.6 .3M583.3 155.7l.7 .1M583.4 155.4l.7 .1M583.4 155.1h.7M583.5 151l-.6 .3M583.5 154.5h.7"/>
<path d="M583.5 154.1h.7M583.5 154.7l.7 .1M583.6 151.4l-.6 .2M583.7 151.7l-.6 .2M583.8 152l-.6 .2M583.9 152.4l-.6 .1M584 152.7l-.6 .2M584.1 153.1l-.7 .1M584.1 153.4l-.6 .1M584.2 153.8h-.7M572.6 160l-.4 .6M572.9 160.2l-.4 .6"/>
<path d="M573.2 160.4l-.4 .6M573.4 160.5l-.3 .6M573.7 160.7l-.2 .6M574 160.8l-.2 .6M574.3 160.9l-.2 .6M574.7 161l-.2 .6M575 161.1l-.2 .6M575.3 161.1l-.1 .7M575.6 161.2l-.1 .7M575.9 161.2v.7M576.3 161.2l-.1 .7M576.6 161.2v.7"/>
<path d="M576.9 161.2v.7M577.2 161.2l.1 .7M577.6 161.2l.1 .6M577.9 161.1l.1 .7M578.2 161l.2 .7M578.5 160.9l.2 .7M578.8 160.9l.2 .6M579.1 160.7l.3 .7M579.4 160.6l.3 .6M579.7 160.5l.3 .6M580 160.3l.4 .6M580.3 160.1l.4 .6"/>
</g>
<!-- layer: G-ANNO-TTLB -->
<g fill="#fff" stroke="#fff" stroke-width=".27">
<path d="M558.1 159.6l30.7 4.3-5.7-4.3zM558.1 159.6l30.7 4.3h-30.7z"/>
<path d="M583.1 145h5.7l-5.7 14.6zM588.8 145l-5.7 14.6 5.7 4.3z"/>
</g>
<path d="M558.1 159.6h25v-14.6h5.7v18.9h-30.7z" fill="none" stroke="#fff" stroke-width=".27"/>
<!-- layer: A-ANNO-SYMB -->
<g fill="none" stroke="#000" stroke-width=".27">
<path d="M152.1 71.8l8.8 8.7-8.8 8.7zM183.2 71.8l8.8 8.7-8.8 8.7zM223.4 69.1h14.5M453.5 69.1h14.4M152.1 89.2v17.7M183.2 89.2v17.7M152.1 113.2h.1M152.1 119.6v12.6M183.2 113.2h.1M183.2 119.6v12.6M152.1 138.6h.1M183.2 138.6h.1"/>
<path d="M152.1 144.9v12.7M183.2 144.9v12.7M152.1 164h.1M152.1 170.3v12.7M183.2 164h.1M183.2 170.3v12.7M152.1 189.4h.1M152.1 195.7v12.7M183.2 189.4h.1M183.2 195.7v12.7M152.1 214.8h.1M183.2 214.8h.1"/>
<path d="M152.1 221.1v17.7h10.8M183.2 221.1v17.7h10.8M453.5 240.6h14.4"/>
<circle cx="230.6" cy="69.1" r="7.3"/>
<circle cx="460.7" cy="69.1" r="7.3"/>
<circle cx="152.1" cy="80.5" r="5.4"/>
<circle cx="183.3" cy="80.5" r="5.4"/>
<circle cx="460.7" cy="240.6" r="7.3"/>
</g>
<g fill="#000" stroke="#000" stroke-width=".27">
<path d="M157.6 77.2l3.3 3.3-3.3 3.3zM188.7 77.2l3.3 3.3-3.3 3.3z"/>
<path d="M152.8 72.4l-.7 2.6 .7 .1zM152.1 71.8l.7 .6-.7 2.6z"/>
<path d="M153.4 73.1l-.6 2 .6 .1zM152.8 72.4l.6 .7-.6 2z"/>
<path d="M154.1 73.7l-.7 1.5 .7 .2zM153.4 73.1l.7 .6-.7 1.5z"/>
<path d="M154.7 74.3l-.6 1.1 .6 .3zM154.1 73.7l.6 .6-.6 1.1z"/>
<path d="M155.2 74.8l-.5 .9 .5 .3zM154.7 74.3l.5 .5-.5 .9z"/>
<path d="M155.7 75.3l-.5 .7 .5 .4zM155.2 74.8l.5 .5-.5 .7z"/>
<path d="M156.2 75.8l-.5 .6 .5 .5zM155.7 75.3l.5 .5-.5 .6z"/>
<path d="M156.6 76.2l-.4 .7 .4 .5zM156.2 75.8l.4 .4-.4 .7z"/>
<path d="M156.9 76.6l-.3 .8 .3 .6zM156.6 76.2l.3 .4-.3 .8z"/>
<path d="M157.2 76.8l-.3 1.2 .3 .6zM156.9 76.6l.3 .2-.3 1.2z"/>
<path d="M157.4 77l-.2 1.6 .2 .6zM157.2 76.8l.2 .2-.2 1.6z"/>
<path d="M157.5 77.1v2.7zM157.4 77v2.2z"/>
<path d="M183.9 72.4l-.7 2.6 .7 .1zM183.2 71.8l.7 .6-.7 2.6z"/>
<path d="M184.5 73.1l-.6 2 .6 .1zM183.9 72.4l.6 .7-.6 2z"/>
<path d="M185.2 73.7l-.7 1.5 .7 .2zM184.5 73.1l.7 .6-.7 1.5z"/>
<path d="M185.8 74.3l-.6 1.1 .6 .3zM185.2 73.7l.6 .6-.6 1.1z"/>
<path d="M186.3 74.8l-.5 .9 .5 .3zM185.8 74.3l.5 .5-.5 .9z"/>
<path d="M186.8 75.3l-.5 .7 .5 .4zM186.3 74.8l.5 .5-.5 .7z"/>
<path d="M187.3 75.8l-.5 .6 .5 .5zM186.8 75.3l.5 .5-.5 .6z"/>
<path d="M187.7 76.2l-.4 .7 .4 .5zM187.3 75.8l.4 .4-.4 .7z"/>
<path d="M188.1 76.6l-.4 .8 .4 .6zM187.7 76.2l.4 .4-.4 .8z"/>
<path d="M188.3 76.8l-.2 1.2 .2 .6zM188.1 76.6l.2 .2-.2 1.2z"/>
<path d="M188.5 77l-.2 1.6 .2 .6zM188.3 76.8l.2 .2-.2 1.6z"/>
<path d="M188.6 77.1v2.7zM188.5 77v2.2z"/>
<path d="M152.8 85.9l-.7 3.3 .7-.6zM152.1 85.9h.7l-.7 3.3z"/>
<path d="M153.4 85.8l-.6 2.8 .6-.7zM152.8 85.9l.6-.1-.6 2.8z"/>
<path d="M154.1 85.6l-.7 2.3 .7-.6zM153.4 85.8l.7-.2-.7 2.3z"/>
<path d="M154.7 85.3l-.6 2 .6-.6zM154.1 85.6l.6-.3-.6 2z"/>
<path d="M155.2 85l-.5 1.7 .5-.6zM154.7 85.3l.5-.3-.5 1.7z"/>
<path d="M155.7 84.6l-.5 1.5 .5-.5zM155.2 85l.5-.4-.5 1.5z"/>
<path d="M156.2 84.1l-.5 1.5 .5-.4zM155.7 84.6l.5-.5-.5 1.5z"/>
<path d="M156.6 83.6l-.4 1.6 .4-.4zM156.6 83.6l-.4 1.6v-1.1z"/>
<path d="M156.9 83l-.3 1.8 .3-.4zM156.9 83l-.3 1.8v-1.2z"/>
<path d="M157.2 82.4l-.3 2 .3-.2zM157.2 82.4l-.3 2v-1.4z"/>
<path d="M157.4 81.8l-.2 2.4 .2-.2zM157.4 81.8l-.2 2.4v-1.8z"/>
<path d="M157.5 81.1l-.1 2.9zM157.5 81.1l-.1 2.9z"/>
<path d="M157.6 80.5l-.1 3.4zM157.6 80.5l-.1 3.4z"/>
<path d="M157.6 77.2v3.3zM157.5 77.1v2.7z"/>
<path d="M183.9 85.9l-.7 3.3 .7-.6zM183.2 85.9h.7l-.7 3.3z"/>
<path d="M184.5 85.8l-.6 2.8 .6-.7zM183.9 85.9l.6-.1-.6 2.8z"/>
<path d="M185.2 85.6l-.7 2.3 .7-.6zM184.5 85.8l.7-.2-.7 2.3z"/>
<path d="M185.8 85.3l-.6 2 .6-.6zM185.2 85.6l.6-.3-.6 2z"/>
<path d="M186.3 85l-.5 1.7 .5-.6zM185.8 85.3l.5-.3-.5 1.7z"/>
<path d="M186.8 84.6l-.5 1.5 .5-.5zM186.3 85l.5-.4-.5 1.5z"/>
<path d="M187.3 84.1l-.5 1.5 .5-.4zM186.8 84.6l.5-.5-.5 1.5z"/>
<path d="M187.7 83.6l-.4 1.6 .4-.4zM187.7 83.6l-.4 1.6v-1.1z"/>
<path d="M188.1 83l-.4 1.8 .4-.4zM188.1 83l-.4 1.8v-1.2z"/>
<path d="M188.3 82.4l-.2 2 .2-.2zM188.3 82.4l-.2 2v-1.4z"/>
<path d="M188.5 81.8l-.2 2.4 .2-.2zM188.5 81.8l-.2 2.4v-1.8z"/>
<path d="M188.6 81.1l-.1 2.9zM188.6 81.1l-.1 2.9z"/>
<path d="M188.7 80.5l-.1 3.4zM188.7 80.5l-.1 3.4z"/>
<path d="M188.7 77.2v3.3zM188.6 77.1v2.7z"/>
</g>
<text font-size="13.4" x="542.1" y="389.4">A723</text>
<g font-size="5.6">
<text x="229.1" y="67.9">4</text>
<text x="457.3" y="67.9">4A</text>
<text x="457.3" y="239.3">4B</text>
</g>
<g font-size="5">
<text x="541.7" y="180.8">MONTERREY</text>
<text x="546.8" y="186.8">SIMPLEX</text>
<text x="546.8" y="192.9">CAMERA</text>
</g>
<g font-size="4.5">
<text x="225.4" y="73.5">A723</text>
<text x="455.5" y="73.5">A723</text>
<text x="455.5" y="245">A723</text>
</g>
<g font-size="4.2">
<text x="153.1" y="77.9" transform="rotate(90 153.1 77.9)">4A</text>
<text x="184.2" y="77.9" transform="rotate(90 184.2 77.9)">4B</text>
</g>
<g font-size="3.1">
<text x="149" y="76.8" transform="rotate(90 149 76.8)">A723</text>
<text x="180.1" y="76.8" transform="rotate(90 180.1 76.8)">A723</text>
</g>
<g font-size="2.5">
<text x="51.3" y="9.4">1</text>
<text x="106" y="9.4">2</text>
<text x="156" y="9.4">3</text>
<text x="206" y="9.4">4</text>
<text x="256" y="9.4">5</text>
<text x="306" y="9.4">6</text>
<text x="356" y="9.4">7</text>
<text x="406" y="9.4">8</text>
<text x="456" y="9.4">9</text>
<text x="505.3" y="9.4">10</text>
<text x="555.3" y="9.4">11</text>
<text x="23" y="45.5">A</text>
<text x="584.2" y="47.8">A</text>
<text x="23" y="110.5">B</text>
<text x="584.2" y="110.5">B</text>
<text x="533.9" y="152.5">POLITECNICO DI MILANO</text>
<text x="534" y="155.5">SCUOLA DEL DESIGN</text>
<text x="22.9" y="160.5">C</text>
<text x="534" y="158.6">C.L. DESIGN DEGLI INTERNI</text>
<text x="534.1" y="162.3">PROGETTO:</text>
<text x="22.9" y="210.5">D</text>
<text x="534.1" y="212.3">CORSO:</text>
<text x="544.4" y="214.2">STRUMENTI E METODI</text>
<text x="584.2" y="210.5">D</text>
<text x="548.2" y="217.3">DEL PROGETTO</text>
<text x="534.1" y="229">DOCENTE:</text>
<text x="546.6" y="235.5">MARCO FERRARA</text>
<text x="534.1" y="245.7">STUDENTI:</text>
<text x="550" y="250.6">BAI XIAOMAN</text>
<text x="23" y="260.4">E</text>
<text x="534.1" y="262.3">OGGETTO:</text>
<text x="584.2" y="260.4">E</text>
<text x="548.2" y="265.3">LETTO HEMNES</text>
<text x="551.8" y="268.3">490.002.72</text>
<text x="545.2" y="271.3">SEZIONI E DETTAGLI</text>
<text x="534.1" y="279">NOTE:</text>
<text x="557.5" y="285.4">-</text>
<text x="534.1" y="295.7">NOME FILE:</text>
<text x="542.4" y="301.6">HEMNES_490-022-72.dwg</text>
<text x="23" y="310.5">F</text>
<text x="584.3" y="310.5">F</text>
<text x="534" y="313">VERS</text>
<text x="573.6" y="313">DATA</text>
<text x="534.1" y="358">A</text>
<text x="567.7" y="358">2017.05.23</text>
<text x="22.8" y="360.5">G</text>
<text x="534.1" y="362.5">TAVOLA NO.:</text>
<text x="568.9" y="362.5">10 DI</text>
<text x="577.4" y="362.5">18</text>
<text x="584.1" y="360.5">G</text>
<text x="534" y="407.9">REV:</text>
<text x="534.1" y="405">DATA:</text>
<text x="544.1" y="407.9">A</text>
<text x="544.1" y="404.9">2017/05/21</text>
<text x="559" y="405">SCALA:</text>
<text x="559" y="408">FORMATO:</text>
<text x="575" y="404.9">1:1</text>
<text x="575.5" y="408">A2</text>
<text x="20.2" y="409.2" transform="rotate(-90 20.2 409.2)">DIRECTORY: C:\USERS\XIAO\DESKTOP\MO-S_1_CAMERA\HEMNES_490-022-72.DWG | PLOTTED ON: 2017/7/2 16:25:22 | BY USER: XIAO</text>
<text x="22.9" y="410.5">H</text>
<text x="49.5" y="412.4">1</text>
<text x="106" y="412.4">2</text>
<text x="156" y="412.4">3</text>
<text x="206" y="412.4">4</text>
<text x="256" y="412.4">5</text>
<text x="306" y="412.4">6</text>
<text x="356" y="412.4">7</text>
<text x="406" y="412.4">8</text>
<text x="456" y="412.4">9</text>
<text x="505.3" y="412.4">10</text>
<text x="532.2" y="411.5">0</text>
<text x="542.2" y="411.5">1cm</text>
<text x="557.2" y="411.5">2.5cm</text>
<text x="576.4" y="411.5">5cm</text>
</g>
</svg>
